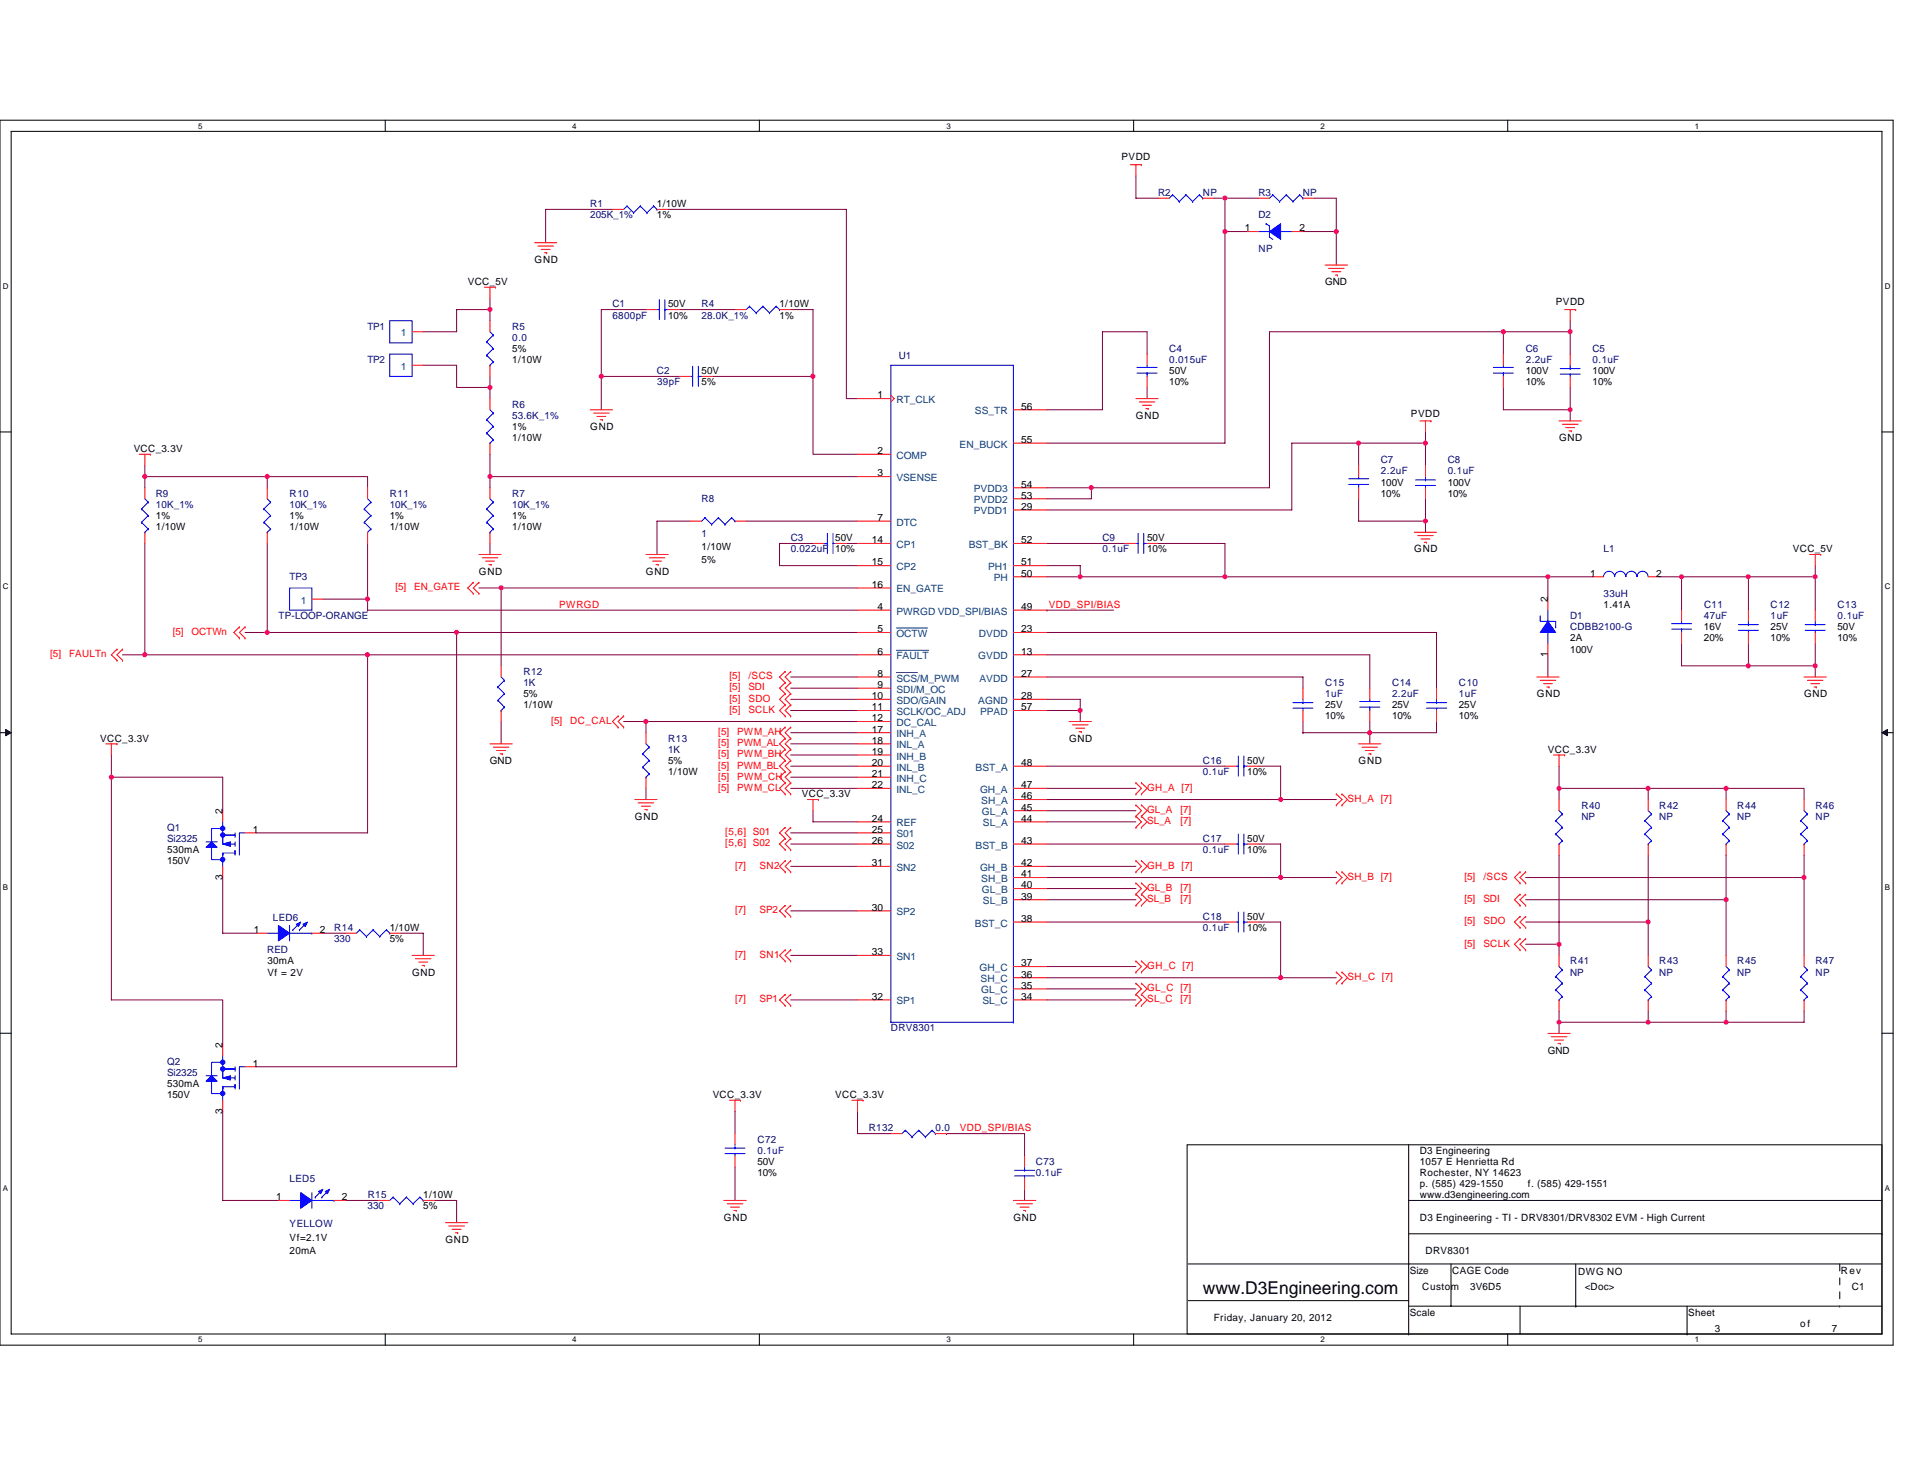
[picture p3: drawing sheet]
<svg xmlns="http://www.w3.org/2000/svg" width="279mm" height="216mm" viewBox="0 0 279 216" stroke-linecap="round" stroke-linejoin="round" font-family="sans-serif">
<path d="M0 17.5h276.4v178.9h-276.4zM1.6 19.2h273.1v175.5h-273.1z" fill="none" stroke="#000" stroke-width=".15"/>
<g fill="#fff">
<path d="M28.9 17.7h.7v1.3h-.7z"/>
<path d="M28.9 194.9h.7v1.3h-.7z"/>
</g>
<path d="M56.2 17.5v1.7M56.2 194.7v1.7" fill="none" stroke="#000" stroke-width=".15"/>
<g fill="#fff">
<path d="M83.5 17.7h.7v1.3h-.7z"/>
<path d="M83.5 194.9h.7v1.3h-.7z"/>
</g>
<path d="M110.8 17.5v1.7M110.8 194.7v1.7" fill="none" stroke="#000" stroke-width=".15"/>
<g fill="#fff">
<path d="M138.2 17.7h.6v1.3h-.6z"/>
<path d="M138.2 194.9h.6v1.3h-.6z"/>
</g>
<path d="M165.5 17.5v1.7M165.5 194.7v1.7" fill="none" stroke="#000" stroke-width=".15"/>
<g fill="#fff">
<path d="M192.8 17.7h.6v1.3h-.6z"/>
<path d="M192.8 194.9h.6v1.3h-.6z"/>
</g>
<path d="M220.1 17.5v1.7M220.1 194.7v1.7" fill="none" stroke="#000" stroke-width=".15"/>
<g fill="#fff">
<path d="M247.4 17.7h.6v1.3h-.6z"/>
<path d="M247.4 194.9h.6v1.3h-.6z"/>
<path d="M.4 41.1h.8v1.3h-.8z"/>
<path d="M275.1 41.1h.9v1.3h-.9z"/>
<path d="M.4 85h.8v1.3h-.8z"/>
<path d="M275.1 85h.9v1.3h-.9z"/>
</g>
<path d="M0 63.1h1.6M274.7 63.1h1.7" fill="none" stroke="#000" stroke-width=".15"/>
<g fill="#fff">
<path d="M.4 128.9h.8v1.3h-.8z"/>
<path d="M275.1 128.9h.8v1.3h-.8z"/>
</g>
<path d="M0 107h1.6M274.7 107h1.7" fill="none" stroke="#000" stroke-width=".15"/>
<path d="M.8 106.5l.8 .5-.8 .4zM274.7 107l.8-.5v.9z" fill="#000" stroke="#000" stroke-width=".15"/>
<g fill="#fff">
<path d="M.4 172.8h.8v1.3h-.8z"/>
<path d="M275.1 172.8h.8v1.3h-.8z"/>
</g>
<g fill="none" stroke="#000" stroke-width=".15">
<path d="M0 150.8h1.6M274.7 150.8h1.7M173.3 167.1h101.4v27.6h-101.4zM205.6 175.2h69.1M205.6 167.1v27.6M173.5 189.9h32.1M173.5 184.5h101.2M205.6 190.7h69.1M205.6 194.7h.1M205.6 180.1h69.1M211.8 184.5v6.2M221.9 190.7v4"/>
<path d="M230 190.7h.1M230 184.5v6.2M246.3 194.7h.1M246.3 190.7v4M274.7 180.1h.1"/>
</g>
<g fill="none" stroke="#800040" stroke-width=".15">
<path d="M89.4 30.6h-9.7v4.8M97.5 30.6h26v27.6h1.7M165.8 25.7v3.2h3.3M177.2 28.9h1.6M178.8 28.9h4.9M178.8 33.8v30.9h-26M178.8 28.9v4.9h3.3M191.8 28.9h3.3v4.9h-4.9M195.1 33.8v4.9M61.8 53.3h4.9v3.3h4.8v1.6M71.5 43.6v1.6M71.5 45.2h-4.8v3.2h-4.9"/>
<path d="M71.5 54.9v1.7M71.5 45.2v1.6M87.8 54.9h11.4M87.8 54.9v4.9M94.3 45.2h-6.5v9.7M99.2 45.2h8.1M104 54.9h14.7M115.4 45.2h3.3v9.7M118.7 54.9v11.4h6.5M167.4 51.7v-3.3h-6.5v11.4h-8.1M167.4 56.6v1.6M219.5 48.4v3.3"/>
<path d="M219.5 56.6v3.2h9.7M229.2 48.4h-43.9v22.8h-26M229.2 48.4v3.3M229.2 59.8v1.6M229.2 46.8v1.6M229.2 56.6v3.2M21.1 79.3v16.3M21.1 69.6v1.6M21.1 67.9v1.7h17.9M39 79.3v13M39 69.6h14.7v1.6M39 69.6v1.6"/>
<path d="M53.7 79.3v8.2h-6.6M71.5 66.3v3.3M71.5 79.3v1.6M71.5 69.6h53.7M71.5 69.6v1.6M100.8 76.1h-4.9v4.8M108.9 76.1h16.3M118.7 79.3h-4.9v3.3h11.4M123.5 79.3h1.7M152.8 79.3h11.4M152.8 71.2h6.5v1.6h-6.5M169.1 79.3h9.7v4.9"/>
<path d="M198.3 64.7v3.2M198.3 72.8v3.3h9.8v1.6M198.3 64.7h9.8M198.3 64.7h-9.7v9.7h-35.8M208.1 64.7v3.2M208.1 63.1v1.6M208.1 72.8v3.3M17.9 95.6h3.2M21.1 95.6h32.6M35.8 92.3h3.2M39 92.3h27.7M53.7 89.1h.1"/>
<path d="M53.7 87.5v1.6M53.7 95.6h71.5M53.7 95.6v26h-16.3M53.7 89.1h71.5M66.7 92.3h58.5M66.7 92.3v63.4h-29.3M69.9 85.8h3.3M73.2 85.8h52M73.2 85.8v11.4M115.4 98.8h9.8M152.8 89.1h.1M152.8 82.6h4.9v1.6"/>
<path d="M152.8 92.3h56.9v8.2M152.8 95.6h47.2v4.9M152.8 98.8h37.4v1.7M152.8 84.2h4.9M152.8 89.1h9.8M157.7 84.2h21.1M178.8 84.2h47.2M226 84.2h6.5M226 84.2v3.3M226 95.6v3.2M242.2 84.2h3.3M245.5 84.2v4.9"/>
<path d="M245.5 84.2h9.7v4.9M245.5 94v3.2h9.7M255.2 84.2h9.8M255.2 94v3.2M255.2 97.2h9.8M265 97.2v1.6M265 82.6v1.6M265 84.2v4.9M265 94v3.2M16.3 113.5h16.2v4.8M16.3 113.5v32.5h16.2v6.5M16.3 110.2v3.3"/>
<path d="M73.2 105.3v3.3M91 105.3h3.3v1.7M94.3 105.3h30.9M94.3 115.1v1.6M115.4 100.5h9.8M115.4 102.1h9.8M115.4 107h9.8M115.4 108.6h9.8M115.4 110.2h9.8M115.4 111.8h9.8M115.4 103.7h9.8M115.4 113.5h9.8"/>
<path d="M115.4 115.1h9.8M118.7 118.3v1.7h6.5M152.8 103.7h4.9M152.8 102.1h4.9v1.6M152.8 115.1h13M152.8 111.8h26M152.8 118.3h13M152.8 120h13M152.8 116.7h34.1M157.7 103.7v1.6M183.7 111.8h3.2v4.9M186.9 116.7h8.2"/>
<path d="M190.2 105.3v1.7M190.2 107h.1M190.2 107h9.8M200 107v1.6M200 105.3v1.7M209.7 105.3v1.7h-9.7M227.6 115.1v1.6M227.6 111.8v3.3M227.6 115.1h13v1.6M240.6 115.1h11.4v1.6M252 115.1h11.4v1.6M32.5 128.1v8.1h4.9"/>
<path d="M47.1 136.2h3.3M58.5 136.2h3.3v3.3M115.4 121.6h9.8M115.4 126.5h9.8M115.4 133h9.8M115.4 139.5h9.8M115.4 123.2h9.8M152.8 123.2h26M152.8 126.5h13M152.8 129.7h13M152.8 131.3h13M152.8 134.6h26"/>
<path d="M152.8 128.1h34.1M183.7 123.2h3.2v4.9M183.7 134.6h3.2v8.1M186.9 128.1h8.2M222.7 137.8h4.9v1.7M222.7 131.3h29.3M227.6 124.8v13M240.6 124.8v9.8h-17.9M240.6 134.6v4.9M252 124.8v6.5M252 131.3h.1M252 131.3v8.2"/>
<path d="M263.4 124.8v3.3h-40.7M263.4 128.1v11.4M115.4 146h9.8M152.8 141.1h13M152.8 146h13M152.8 144.4h13M152.8 142.7h34.1M186.9 142.7h8.2M227.6 147.6v1.6M240.6 149.2h-13v1.7M240.6 147.6v1.6h11.4M252 147.6v1.6h11.4v-1.6"/>
<path d="M32.5 162.2v13h8.1M50.4 175.2h4.9M63.4 175.2h3.3v3.3M107.3 170.3v4.9M107.3 162.2v3.3M125.2 162.2v3.3h4.8M125.2 162.2h.1M138.2 165.5h.1M138.2 165.5h11.4v3.2M149.6 173.6v1.6"/>
</g>
<g fill="none" stroke="#f00" stroke-width=".15">
<path d="M78 35.4h3.3M78.5 35.9h2.3M79 36.4h1.3M79.5 36.9h.3M79.8 36.9h.1M89.4 30.6h1.6M95.9 30.6h1.6M165 24h1.6M165.8 24v1.7M166.6 24h.1M169.1 28.9h1.6M175.6 28.9h1.6"/>
<path d="M182.1 33.8h1.6M183.7 28.9h1.6M188.6 33.8h1.6M190.2 28.9h1.6M193.4 38.7h3.3M193.9 39.2h2.3M194.4 39.7h1.3M60.2 53.3h1.6M60.2 48.4h1.6M70.7 41.9h1.6M71.5 41.9v1.7M71.5 46.8v1.6"/>
<path d="M71.5 53.3v1.6M71.5 58.2v1.6M72.3 41.9h.1M86.2 59.8h3.2M94.3 45.2h1.6M97.5 45.2h1.7M99.2 54.9h1.6M102.4 54.9h1.6M107.3 45.2h1.6M113.8 45.2h1.6M125.2 58.2h4.8M130 57.7l.5 .5-.5 .5"/>
<path d="M147.9 59.8h4.9M165.8 58.2h3.3M166.3 58.7h2.3M166.8 59.2h1.3M167.3 59.6h.3M167.4 51.7v1.6M167.4 54.9v1.7M167.6 59.6h.1M194.9 40.2h.3M195.2 40.2h.1M219.5 51.7v1.6M219.5 54.9v1.7"/>
<path d="M228.4 45.2h1.6M229.2 45.2v1.6M229.2 51.7v1.6M229.2 54.9v1.7M230 45.2h.1M20.3 66.3h1.6M21.1 66.3v1.6M21.1 71.2v1.6M21.1 77.7v1.6M21.9 66.3h.1M39 71.2v1.6M39 77.7v1.6"/>
<path d="M53.7 71.2v1.6M53.7 77.7v1.6M71.5 64.7v1.6M71.5 71.2v1.6M71.5 77.7v1.6M86.7 60.3h2.2M87.1 60.8h1.3M87.6 61.3h.3M87.9 61.3h.1M100.8 76.1h1.6M107.3 76.1h1.6M118.7 79.3h1.6"/>
<path d="M121.9 79.3h1.6M125.2 66.3h4.8M125.2 69.6h4.8M125.2 76.1h4.8M125.2 79.3h4.8M147.9 79.3h4.9M147.9 74.4h4.9M147.9 72.8h4.9M147.9 71.2h4.9M147.9 64.7h4.9M164.2 79.3h1.6M167.4 79.3h1.7"/>
<path d="M198.3 67.9v1.7M198.3 71.2v1.6M206.5 77.7h3.2M206.9 78.2h2.3M207.3 61.4h1.6M207.4 78.7h1.3M207.9 79.2h.3M208.1 61.4v1.7M208.1 67.9v1.7M208.1 71.2v1.6M208.2 79.2h.1M208.9 61.4h.1"/>
<path d="M227.6 61.4h3.2M228.1 61.9h2.3M228.6 62.4h1.3M229 62.9h.4M229.4 62.9h.1M17.1 94.8h.1M17.1 96.4h.1M17.1 94.8l-.8 .8 .8 .8M17.9 94.8h.1M17.9 96.4h.1M17.9 94.8l-.8 .8 .8 .8M34.9 91.5h.1"/>
<path d="M34.9 93.1h.1M34.9 91.5l-.8 .8 .8 .8M35.8 91.5h.1M35.8 93.1h.1M35.8 91.5l-.9 .8 .9 .8M45.5 87.5h1.6M69.1 85h.1M69.1 86.6h.1M69.1 85l-.8 .8 .8 .8M69.9 80.9h3.3M69.9 85h.1M69.9 86.6h.1"/>
<path d="M69.9 85l-.8 .8 .8 .8M70.4 81.4h2.3M70.9 81.9h1.3M71.4 82.4h.3M71.7 82.4h.1M73.2 97.2v1.6M94.3 80.9h3.2M94.8 81.4h2.2M95.3 81.9h1.3M95.8 82.4h.3M96.1 82.4h.1M114.6 99.7h.1"/>
<path d="M114.6 98h.1M114.6 99.7l-.8 .8 .8 .8M114.6 98l-.8 .8 .8 .9M115.4 99.7h.1M115.4 98h.1M115.4 99.7l-.8 .8 .8 .8M115.4 98l-.8 .8 .8 .9M125.2 89.1h4.8M125.2 92.3h4.8M125.2 95.6h4.8M125.2 98.8h4.8M125.2 82.6h4.8"/>
<path d="M125.2 85.8h4.8M147.9 89.1h4.9M147.9 92.3h4.9M147.9 95.6h4.9M147.9 98.8h4.9M147.9 82.6h4.9M147.9 84.2h4.9M224.3 98.8h3.3M224.8 99.3h2.3M225.3 99.8h1.3M226 87.5v1.6M226 94v1.6"/>
<path d="M232.5 84.2h1.6M240.6 84.2h1.6M245.5 89.1v1.6M245.5 92.3v1.7M255.2 89.1v1.6M255.2 92.3v1.7M263.4 98.8h3.2M263.8 99.3h2.3M264.2 80.9h1.6M264.3 99.8h1.3M265 80.9v1.7M265 89.1v1.6"/>
<path d="M265 92.3v1.7M265.8 80.9h.1M15.5 108.6h1.6M16.3 108.6v1.6M17.1 108.6h.1M32.5 118.3v1.7M71.5 108.6h3.3M72 109.1h2.3M72.5 109.6h1.3M73 110h.3M73.2 103.7v1.6M73.3 110h.1"/>
<path d="M90.2 104.5h.1M90.2 106.2h.1M90.2 104.5l-.8 .8 .8 .9M91 104.5h.1M91 106.2h.1M91 104.5l-.8 .8 .8 .9M92.7 116.7h3.2M93.2 117.2h2.2M93.6 117.7h1.3M94.1 118.2h.3M94.3 107v1.6M94.3 113.5v1.6"/>
<path d="M94.4 118.2h.1M114.6 111h.1M114.6 112.6h.1M114.6 114.3h.1M114.6 115.9h.1M114.6 109.4h.1M114.6 107.8h.1M114.6 106.2h.1M114.6 102.9h.1M114.6 104.5h.1M114.6 101.3h.1M114.6 111l-.8 .8 .8 .8"/>
<path d="M114.6 112.6l-.8 .9 .8 .8M114.6 114.3l-.8 .8 .8 .8M114.6 109.4l-.8 .8 .8 .8M114.6 107.8l-.8 .8 .8 .8M114.6 106.2l-.8 .8 .8 .8M114.6 102.9l-.8 .8 .8 .8M114.6 101.3l-.8 .8 .8 .8M115.4 111h.1M115.4 112.6h.1M115.4 114.3h.1M115.4 115.9h.1M115.4 109.4h.1"/>
<path d="M115.4 107.8h.1M115.4 106.2h.1M115.4 102.9h.1M115.4 104.5h.1M115.4 101.3h.1M115.4 111l-.8 .8 .8 .8M115.4 112.6l-.8 .9 .8 .8M115.4 114.3l-.8 .8 .8 .8M115.4 109.4l-.8 .8 .8 .8M115.4 107.8l-.8 .8 .8 .8M115.4 106.2l-.8 .8 .8 .8M115.4 102.9l-.8 .8 .8 .8"/>
<path d="M115.4 101.3l-.8 .8 .8 .8M117.9 116.7h1.6M118.7 116.7v1.6M119.5 116.7h.1M125.2 108.6h4.8M125.2 110.2h4.8M125.2 100.5h4.8M125.2 102.1h4.8M125.2 103.7h4.8M125.2 105.3h4.8M125.2 107h4.8M125.2 111.8h4.8"/>
<path d="M125.2 113.5h4.8M125.2 115.1h4.8M125.2 120h4.8M147.9 116.7h4.9M147.9 102.1h4.9M147.9 103.7h4.9M147.9 111.8h4.9M147.9 115.1h4.9M147.9 120h4.9M147.9 118.3h4.9M156.1 105.3h3.2M156.5 105.8h2.3"/>
<path d="M157 106.3h1.3M157.5 106.8h.3M157.8 106.8h.1M165.8 115.9h.1M165.8 114.3h.1M165.8 119.1h.1M165.8 117.5h.1M165.8 114.3l.8 .8-.8 .8M165.8 117.5l.8 .8-.8 .8M165.8 119.1l.8 .9-.8 .8M166.6 115.9h.1M166.6 114.3h.1"/>
<path d="M166.6 119.1h.1M166.6 117.5h.1M166.6 114.3l.8 .8-.8 .8M166.6 117.5l.8 .8-.8 .8M166.6 119.1l.8 .9-.8 .8M178.8 111.8h1.6M182.1 111.8h1.6M190.2 100.5v1.6M190.2 103.7v1.6M195.1 117.5h.1M195.1 115.9h.1M195.1 115.9l.8 .8-.8 .8"/>
<path d="M195.9 117.5h.1M195.9 115.9h.1M195.9 115.9l.8 .8-.8 .8M198.3 108.6h3.3M198.8 109.1h2.3M199.3 109.6h1.3M199.8 110h.3M200 100.5v1.6M200 103.7v1.6M200.1 110h.1M209.7 100.5v1.6M209.7 103.7v1.6"/>
<path d="M225.8 100.3h.3M226.1 100.3h.1M226.8 110.2h1.6M227.6 110.2v1.6M227.6 116.7v1.6M228.4 110.2h.1M240.6 116.7v1.6M252 116.7v1.6M263.4 116.7v1.6M264.8 100.3h.3M265.1 100.3h.1M32.5 126.5v1.6"/>
<path d="M35.8 121.6h1.6M37.4 136.2h1.6M45.5 136.2h1.6M50.4 136.2h1.6M56.9 136.2h1.6M60.2 139.5h3.2M60.6 140h2.3M114.6 132.2h.1M114.6 133.8h.1M114.6 125.6h.1M114.6 127.3h.1M114.6 138.7h.1"/>
<path d="M114.6 120.8h.1M114.6 122.4h.1M114.6 124h.1M114.6 132.2l-.8 .8 .8 .8M114.6 125.6l-.8 .9 .8 .8M114.6 138.7l-.8 .8 .8 .8M114.6 120.8l-.8 .8 .8 .8M114.6 122.4l-.8 .8 .8 .8M115.4 132.2h.1M115.4 133.8h.1M115.4 125.6h.1M115.4 127.3h.1"/>
<path d="M115.4 138.7h.1M115.4 120.8h.1M115.4 122.4h.1M115.4 124h.1M115.4 132.2l-.8 .8 .8 .8M115.4 125.6l-.8 .9 .8 .8M115.4 138.7l-.8 .8 .8 .8M115.4 120.8l-.8 .8 .8 .8M115.4 122.4l-.8 .8 .8 .8M125.2 121.6h4.8M125.2 123.2h4.8M125.2 126.5h4.8"/>
<path d="M125.2 133h4.8M125.2 139.5h4.8M147.9 134.6h4.9M147.9 123.2h4.9M147.9 126.5h4.9M147.9 131.3h4.9M147.9 129.7h4.9M147.9 128.1h4.9M165.8 120.8h.1M165.8 127.3h.1M165.8 125.6h.1M165.8 130.5h.1"/>
<path d="M165.8 128.9h.1M165.8 132.2h.1M165.8 125.6l.8 .9-.8 .8M165.8 128.9l.8 .8-.8 .8M165.8 130.5l.8 .8-.8 .9M166.6 120.8h.1M166.6 127.3h.1M166.6 125.6h.1M166.6 130.5h.1M166.6 128.9h.1M166.6 132.2h.1M166.6 125.6l.8 .9-.8 .8"/>
<path d="M166.6 128.9l.8 .8-.8 .8M166.6 130.5l.8 .8-.8 .9M178.8 134.6h1.6M178.8 123.2h1.6M182.1 134.6h1.6M182.1 123.2h1.6M195.1 128.9h.1M195.1 127.3h.1M195.1 127.3l.8 .8-.8 .8M195.9 128.9h.1M195.9 127.3h.1M195.9 127.3l.8 .8-.8 .8"/>
<path d="M221.9 137h.1M221.9 138.7h.1M221.9 133.8h.1M221.9 135.4h.1M221.9 130.5h.1M221.9 132.2h.1M221.9 127.3h.1M221.9 128.9h.1M221.9 137l-.8 .8 .8 .9M221.9 133.8l-.8 .8 .8 .8M221.9 130.5l-.8 .8 .8 .9M221.9 127.3l-.8 .8 .8 .8"/>
<path d="M222.7 137h.1M222.7 138.7h.1M222.7 133.8h.1M222.7 135.4h.1M222.7 130.5h.1M222.7 132.2h.1M222.7 127.3h.1M222.7 128.9h.1M222.7 137l-.8 .8 .8 .9M222.7 133.8l-.8 .8 .8 .8M222.7 130.5l-.8 .8 .8 .9M222.7 127.3l-.8 .8 .8 .8"/>
<path d="M227.6 123.2v1.6M227.6 139.5v1.6M240.6 123.2v1.6M240.6 139.5v1.6M252 123.2v1.6M252 139.5v1.6M263.4 123.2v1.6M263.4 139.5v1.6M32.5 152.5v1.6M35.8 155.7h1.6M61.1 140.4h1.3M61.6 140.9h.3"/>
<path d="M61.9 140.9h.1M114.6 145.2h.1M114.6 146.8h.1M114.6 140.3h.1M114.6 145.2l-.8 .8 .8 .8M115.4 145.2h.1M115.4 146.8h.1M115.4 140.3h.1M115.4 145.2l-.8 .8 .8 .8M125.2 146h4.8M147.9 146h4.9M147.9 144.4h4.9"/>
<path d="M147.9 142.7h4.9M147.9 141.1h4.9M165.8 141.9h.1M165.8 140.3h.1M165.8 145.2h.1M165.8 143.5h.1M165.8 146.8h.1M165.8 140.3l.8 .8-.8 .8M165.8 143.5l.8 .9-.8 .8M165.8 145.2l.8 .8-.8 .8M166.6 141.9h.1M166.6 140.3h.1"/>
<path d="M166.6 145.2h.1M166.6 143.5h.1M166.6 146.8h.1M166.6 145.2l.8 .8-.8 .8M166.6 140.3l.8 .8-.8 .8M166.6 143.5l.8 .9-.8 .8M195.1 143.5h.1M195.1 141.9h.1M195.1 141.9l.8 .8-.8 .8M195.9 143.5h.1M195.9 141.9h.1M195.9 141.9l.8 .8-.8 .8"/>
<path d="M226 150.9h3.2M226.4 151.3h2.3M226.9 151.8h1.3M227.4 152.3h.4M227.6 146v1.6M227.8 152.3h.1M240.6 146v1.6M252 146v1.6M263.4 146v1.6M32.5 160.6v1.6M40.6 175.2h1.7M48.8 175.2h1.6"/>
<path d="M55.3 175.2h1.6M61.8 175.2h1.6M65 178.5h3.3M65.5 179h2.3M66 179.5h1.3M66.5 180h.3M66.8 180h.1M105.7 175.2h3.2M106.2 175.7h2.2M106.5 160.6h1.6M106.6 176.2h1.3M107.1 176.7h.4"/>
<path d="M107.3 160.6v1.6M107.3 165.5v1.6M107.3 168.7v1.6M107.5 176.7h.1M108.1 160.6h.1M124.4 160.6h1.6M125.2 160.6v1.6M126 160.6h.1M130 165.5h1.7M136.5 165.5h1.7M147.9 175.2h3.3M148.4 175.7h2.3"/>
<path d="M148.9 176.2h1.3M149.4 176.7h.3M149.6 168.7v1.6M149.6 172v1.6M149.7 176.7h.1"/>
</g>
<path d="M268.6 184.5v6.2M268.6 190.7h.1" fill="none" stroke="#fff" stroke-width=".15" stroke-dasharray="1 1 1 1 1 1 1 1"/>
<path d="M268.6 184.5v6.2M268.6 190.7h.1" fill="none" stroke="#000" stroke-width=".15" stroke-dasharray="1 1 1 1 1 1 1 1"/>
<g fill="none" stroke="#00f" stroke-width=".15">
<path d="M91.5 30.1h.1M91.5 30.1l-.5 .5M91.5 30.1l1 1M92.5 31.1h.1M93.5 30.1h.1M93.5 30.1l-1 1M93.5 30.1l.9 1M94.4 31.1h.1M95.4 30.1h.1M95.4 30.1l-1 1M95.4 30.1l.5 .5M95.9 30.6h.1"/>
<path d="M171.2 28.4h.1M171.2 28.4l-.5 .5M171.2 28.4l.9 1M172.1 29.4h.1M173.1 28.4h.1M173.1 28.4l-1 1M173.1 28.4l1 1M174.1 29.4h.1M175.1 28.4h.1M175.1 28.4l-1 1M175.1 28.4l.5 .5M175.6 28.9h.1"/>
<path d="M183.7 33.8h1.6M184.8 32.7l.5 .3v1.6l.5 .3M184.8 32.7h.1M185.8 28.4h.1M185.8 28.4l-.5 .5M185.8 28.4l1 1M186.8 29.4h.1M186.9 33.8h1.7M187.8 28.4h.1M187.8 28.4l-1 1M187.8 28.4l.9 1M188.7 29.4h.1"/>
<path d="M189.7 28.4h.1M189.7 28.4l-1 1M189.7 28.4l.5 .5M190.2 28.9h.1M56.9 51.7h3.3v3.2h-3.3zM56.9 46.8h3.3v3.3h-3.3zM71 49.9h.1M71 51.9h.1M71 49.9l1 1M71 51.9l1 .9M71.5 53.3h.1M71.5 48.4l.5 .5"/>
<path d="M71.5 59.8l.5 .5M72 48.9h.1M72 50.9h.1M72 52.8h.1M72 48.9l-1 1M72 50.9l-1 1M72 52.8l-.5 .5M95.9 45.2h.3M96.2 43.7v3M97 43.7v3M97 45.2h.1M97 45.2h.5"/>
<path d="M100.8 54.9h.3M101.1 53.5v2.9M101.9 53.5v2.9M101.9 54.9h.1M101.9 54.9h.5M109.4 44.7h.1M109.4 44.7l-.5 .5M109.4 44.7l1 1M110.4 45.7h.1M111.4 44.7h.1M111.4 44.7l-1 1M111.4 44.7l.9 1"/>
<path d="M112.3 45.7h.1M113.3 44.7h.1M113.3 44.7l-1 1M113.3 44.7l.5 .5M113.8 45.2h.1M130 53.3h17.9v95.9h-17.9zM166 54.5h2.9M166 53.6h2.9M167.4 53.3v.3M167.4 54.5h.1M167.4 54.5v.4M218 54.5h2.9"/>
<path d="M218 53.6h2.9M219.5 53.3v.3M219.5 54.5h.1M219.5 54.5v.4M227.8 53.8h2.9M227.8 54.6h2.9M229.2 54.6v.3M229.2 53.8h.1M229.2 53.3v.5M20.7 74.3h.1M20.7 76.2h.1M20.7 74.3l.9 1"/>
<path d="M20.7 76.2l.9 1M21.1 77.7h.1M21.1 72.8l.5 .5M21.6 73.3h.1M21.6 75.3h.1M21.6 77.2h.1M21.6 73.3l-.9 1M21.6 75.3l-.9 .9M21.6 77.2l-.5 .5M38.5 74.3h.1M38.5 76.2h.1M38.5 74.3l1 1"/>
<path d="M38.5 76.2l1 1M39 77.7h.1M39 72.8l.5 .5M39.5 73.3h.1M39.5 75.3h.1M39.5 77.2h.1M39.5 73.3l-1 1M39.5 75.3l-1 .9M39.5 77.2l-.5 .5M53.2 74.3h.1M53.2 76.2h.1M53.2 74.3l.9 1"/>
<path d="M53.2 76.2l.9 1M53.7 77.7h.1M53.7 72.8l.4 .5M54.1 73.3h.1M54.1 75.3h.1M54.1 77.2h.1M54.1 73.3l-.9 1M54.1 75.3l-.9 .9M54.1 77.2l-.4 .5M71 74.3h.1M71 76.2h.1M71 61.3h.1"/>
<path d="M71 63.2h.1M71 74.3l1 1M71 76.2l1 1M71 61.3l1 1M71 63.2l1 1M71.5 77.7h.1M71.5 64.7h.1M71.5 72.8l.5 .5M72 73.3h.1M72 75.3h.1M72 77.2h.1M72 60.3h.1"/>
<path d="M72 62.3h.1M72 64.2h.1M72 73.3l-1 1M72 75.3l-1 .9M72 77.2l-.5 .5M72 60.3l-1 1M72 62.3l-1 .9M72 64.2l-.5 .5M102.9 75.6h.1M102.9 75.6l-.5 .5M102.9 75.6l1 1M103.9 76.6h.1"/>
<path d="M104.9 75.6h.1M104.9 75.6l-1 1M104.9 75.6l.9 1M105.8 76.6h.1M106.8 75.6h.1M106.8 75.6l-1 1M106.8 75.6l.5 .5M107.3 76.1h.1M120.3 79.3h.5M120.8 77.9v2.9M120.8 79.3h.1M121.6 79.3h.3"/>
<path d="M121.6 77.9v2.9M165.8 79.3h.3M166.1 77.9v2.9M167 77.9v2.9M167 79.3h.1M167 79.3h.4M196.9 70.7h2.9M196.9 69.9h2.9M198.3 69.6v.3M198.3 70.7h.1M198.3 70.7v.5M206.6 70.1h2.9"/>
<path d="M206.6 70.9h2.9M208.1 70.9v.3M208.1 70.1h.1M208.1 69.6v.5M42.3 85.8h3.2v3.3h-3.2zM73.2 98.8l.4 .5M73.6 99.3h.1M73.6 99.3l-.9 1M224.8 89.9v.8h2.3v.8M226 92.3v1.7M226 89.1v1.6M227.1 91.5h.1"/>
<path d="M234.1 84.2a.8 .8 0 0 1 .8-.8 .8 .8 0 0 1 .8 .8M235.7 84.2a.8 .8 0 0 1 .8-.8 .8 .8 0 0 1 .8 .8M237.3 84.2a.8 .8 0 0 1 .8-.8 .8 .8 0 0 1 .9 .8 .82 .82 0 0 1 .8-.8 .82 .82 0 0 1 .8 .8M244 91.8h2.9M244 91h2.9M245.5 90.7v.3M245.5 91.8h.1M245.5 91.8v.5M253.8 91.2h2.9M253.8 92h2.9M255.2 92v.3M255.2 91.2h.1"/>
<path d="M255.2 90.7v.5M263.5 91.2h2.9M263.5 92h2.9M265 92v.3M265 91.2h.1M265 90.7v.5M32.5 120v3.2v-1.4M72.7 100.3h.1M72.7 102.2h.1M72.7 100.3l.9 1M72.7 102.2l.9 1M73.2 103.7h.1"/>
<path d="M73.6 101.3h.1M73.6 103.2h.1M73.6 101.3l-.9 .9M73.6 103.2l-.4 .5M93.8 110h.1M93.8 112h.1M93.8 110l1 1M93.8 112l1 1M94.3 113.5h.1M94.3 108.6l.5 .5M94.8 109.1h.1M94.8 111h.1"/>
<path d="M94.8 113h.1M94.8 109.1l-1 .9M94.8 111l-1 1M94.8 113l-.5 .5M180.4 111.8h.4M180.8 110.4v2.9M181.6 110.4v2.9M181.6 111.8h.1M181.6 111.8h.5M188.7 102.6h3M188.7 103.4h3M190.2 103.4v.3"/>
<path d="M190.2 102.6h.1M190.2 102.1v.5M198.5 103.2h2.9M198.5 102.4h2.9M200 102.1v.3M200 103.2h.1M200 103.2v.5M208.2 102.6h3M208.2 103.4h3M209.7 103.4v.3M209.7 102.6h.1M209.7 102.1v.5"/>
<path d="M227.1 119.8h.1M227.1 119.8l1 1M227.6 118.3l.5 .5M228.1 118.8h.1M228.1 118.8l-1 1M240.1 119.8h.1M240.1 119.8l1 1M240.6 118.3l.5 .5M241.1 118.8h.1M241.1 118.8l-1 1M251.5 119.8h.1M251.5 119.8l1 1"/>
<path d="M252 118.3l.5 .5M252.5 118.8h.1M252.5 118.8l-1 1M262.9 119.8h.1M262.9 119.8l.9 1M263.4 118.3l.4 .5M263.8 118.8h.1M263.8 118.8l-.9 1M30.1 122.9h1.6M30.9 123.7v1.8h1.6M32.5 121.9h1.8M32.5 124.5v.3v-.3h1.8"/>
<path d="M32.5 120.9h-1.6v2M32.5 124.7h.1M32.5 124.7v1.8M32.7 121.9h1.4M33.3 123.2h1M34.3 121.6v.6M34.3 122.9v.6M34.3 124.2h.1M34.3 124.5h.1M34.3 124.2v.6M35.8 121.6h-.9v3.2M39 136.2h1.6"/>
<path d="M42.3 135.1v2.3M42.3 136.2h3.2M42.8 135.7h.1M43.7 135.7h.1M43.7 134.7l-.9 1M44.7 134.7l-1 1M45.5 136.2h.1M52.5 135.7h.1M52.5 135.7l-.5 .5M52.5 135.7l1 1M53.5 136.7h.1M54.5 135.7h.1"/>
<path d="M54.5 135.7l-1 1M54.5 135.7l.9 1M55.4 136.7h.1M56.4 135.7h.1M56.4 135.7l-1 1M56.4 135.7l.5 .5M56.9 136.2h.1M180.4 134.6h.4M180.4 123.2h.4M180.8 133.1v3M180.8 121.8v2.9M181.6 133.1v3"/>
<path d="M181.6 134.6h.1M181.6 121.8v2.9M181.6 123.2h.1M181.6 134.6h.5M181.6 123.2h.5M227.1 121.8h.1M227.1 121.8l1 .9M227.6 123.2h.1M228.1 120.8h.1M228.1 122.7h.1M228.1 120.8l-1 1M228.1 122.7l-.5 .5"/>
<path d="M240.1 121.8h.1M240.1 121.8l1 .9M240.6 123.2h.1M241.1 120.8h.1M241.1 122.7h.1M241.1 120.8l-1 1M241.1 122.7l-.5 .5M251.5 121.8h.1M251.5 121.8l1 .9M252 123.2h.1M252.5 120.8h.1M252.5 122.7h.1"/>
<path d="M252.5 120.8l-1 1M252.5 122.7l-.5 .5M262.9 121.8h.1M262.9 121.8l.9 .9M263.4 123.2h.1M263.8 120.8h.1M263.8 122.7h.1M263.8 120.8l-.9 1M263.8 122.7l-.4 .5M30.1 157h1.6M30.9 157.8v1.8h1.6M32.5 154.1v3.3v-1.5"/>
<path d="M32.5 156.1h1.8M32.5 158.6v.4v-.4h1.8M32.5 155.1h-1.6v1.9M32.5 158.8h.1M32.5 158.8v1.8M32.7 156.1h1.4M33.3 157.4h1M34.3 155.7v.7M34.3 157v.7M34.3 158.3h.1M34.3 158.6h.1M34.3 158.3v.7"/>
<path d="M35.8 155.7h-.9v3.3M147.9 149.2h.1M227.1 142.6h.1M227.1 144.5h.1M227.1 142.6l1 .9M227.1 144.5l1 1M227.6 146h.1M227.6 141.1l.5 .5M228.1 141.6h.1M228.1 143.5h.1M228.1 145.5h.1M228.1 141.6l-1 1"/>
<path d="M228.1 143.5l-1 1M228.1 145.5l-.5 .5M240.1 142.6h.1M240.1 144.5h.1M240.1 142.6l1 .9M240.1 144.5l1 1M240.6 146h.1M240.6 141.1l.5 .5M241.1 141.6h.1M241.1 143.5h.1M241.1 145.5h.1M241.1 141.6l-1 1"/>
<path d="M241.1 143.5l-1 1M241.1 145.5l-.5 .5M251.5 142.6h.1M251.5 144.5h.1M251.5 142.6l1 .9M251.5 144.5l1 1M252 146h.1M252 141.1l.5 .5M252.5 141.6h.1M252.5 143.5h.1M252.5 145.5h.1M252.5 141.6l-1 1"/>
<path d="M252.5 143.5l-1 1M252.5 145.5l-.5 .5M262.9 142.6h.1M262.9 144.5h.1M262.9 142.6l.9 .9M262.9 144.5l.9 1M263.4 146h.1M263.4 141.1l.4 .5M263.8 141.6h.1M263.8 143.5h.1M263.8 145.5h.1M263.8 141.6l-.9 1"/>
<path d="M263.8 143.5l-.9 1M263.8 145.5l-.4 .5M42.3 175.2h1.6M45.5 174.1v2.3M45.5 175.2h3.3M46 174.8h.1M47 174.8h.1M47 173.8l-1 1M48 173.8l-1 1M48.8 175.2h.1M57.4 174.8h.1M57.4 174.8l-.5 .4"/>
<path d="M57.4 174.8l1 .9M58.4 175.7h.1M59.3 174.8h.1M59.3 174.8l-.9 .9M59.3 174.8l1 .9M60.3 175.7h.1M61.3 174.8h.1M61.3 174.8l-1 .9M61.3 174.8l.5 .4M61.8 175.2h.1M105.8 167.6h3M105.8 168.4h3"/>
<path d="M107.3 168.4v.3M107.3 167.6h.1M107.3 167.1v.5M132.2 165h.1M132.2 165l-.5 .5M132.2 165l.9 1M133.1 166h.1M134.1 165h.1M134.1 165l-1 1M134.1 165l1 1M135.1 166h.1M136.1 165h.1"/>
<path d="M136.1 165l-1 1M136.1 165l.4 .5M136.5 165.5h.1M148.1 170.8h2.9M148.1 171.7h2.9M149.6 171.7v.3M149.6 170.8h.1M149.6 170.3v.5"/>
</g>
<g fill="#00f" stroke="#00f" stroke-width=".15">
<path d="M226 90.7l1.1 1.6h-2.3z" fill-rule="evenodd"/>
<path d="M32.5 123.2l1.2-.3v.6z" fill-rule="evenodd"/>
<path d="M30.9 122.9l.8 .8h-1.6z" fill-rule="evenodd"/>
<path d="M185.3 33.8l1.6-1.1v2.2z" fill-rule="evenodd"/>
<path d="M40.6 135.1l1.7 1.1-1.7 1.2z" fill-rule="evenodd"/>
<path d="M44.2 134.9l.7-.3-.3 .7z" fill-rule="evenodd"/>
<path d="M43.2 134.9l.7-.3-.3 .7z" fill-rule="evenodd"/>
<path d="M32.5 157.4l1.2-.4v.7z" fill-rule="evenodd"/>
<path d="M30.9 157l.8 .8h-1.6z" fill-rule="evenodd"/>
<path d="M43.9 174.1l1.6 1.1-1.6 1.2z" fill-rule="evenodd"/>
<path d="M47.5 173.9l.6-.3-.3 .7z" fill-rule="evenodd"/>
<path d="M46.5 173.9l.6-.3-.3 .7z" fill-rule="evenodd"/>
<circle cx="32.5" cy="120.9" r=".32"/>
<circle cx="32.5" cy="125.5" r=".32"/>
<circle cx="32.5" cy="121.9" r=".32"/>
<circle cx="32.5" cy="155.1" r=".32"/>
<circle cx="32.5" cy="159.6" r=".32"/>
<circle cx="32.5" cy="156" r=".32"/>
</g>
<path d="M130.9 91.7h4.5M130.9 94.9h4.7M130.9 98.2h3" fill="none" stroke="#004080" stroke-width=".15"/>
<g fill="#f0f" stroke="#f0f" stroke-width=".15">
<circle cx="53.6" cy="87.4" r=".32"/>
<circle cx="53.6" cy="95.6" r=".32"/>
<circle cx="39" cy="69.6" r=".32"/>
<circle cx="21.1" cy="69.6" r=".32"/>
<circle cx="226" cy="84.2" r=".31"/>
<circle cx="178.8" cy="84.2" r=".31"/>
<circle cx="157.7" cy="84.2" r=".31"/>
<circle cx="265" cy="97.2" r=".32"/>
<circle cx="157.7" cy="103.7" r=".32"/>
<circle cx="71.5" cy="69.6" r=".32"/>
<circle cx="87.8" cy="54.9" r=".32"/>
<circle cx="118.7" cy="54.9" r=".32"/>
<circle cx="16.3" cy="113.5" r=".32"/>
<circle cx="21.1" cy="95.6" r=".32"/>
<circle cx="66.6" cy="92.3" r=".31"/>
<circle cx="39" cy="92.3" r=".31"/>
<circle cx="186.9" cy="116.7" r=".31"/>
<circle cx="186.9" cy="128.1" r=".32"/>
<circle cx="186.9" cy="142.7" r=".32"/>
<circle cx="245.5" cy="84.2" r=".31"/>
<circle cx="178.8" cy="33.8" r=".32"/>
<circle cx="159.3" cy="71.2" r=".32"/>
<circle cx="199.9" cy="107" r=".32"/>
<circle cx="208.1" cy="64.7" r=".32"/>
<circle cx="208.1" cy="76.1" r=".31"/>
<circle cx="229.2" cy="48.4" r=".32"/>
<circle cx="94.3" cy="105.3" r=".32"/>
<circle cx="73.1" cy="85.8" r=".32"/>
<circle cx="198.3" cy="64.7" r=".32"/>
<circle cx="255.2" cy="84.2" r=".31"/>
<circle cx="265" cy="84.2" r=".31"/>
<circle cx="255.2" cy="97.2" r=".32"/>
<circle cx="219.5" cy="48.4" r=".32"/>
<circle cx="229.2" cy="59.8" r=".31"/>
<circle cx="71.5" cy="56.6" r=".32"/>
<circle cx="71.5" cy="45.2" r=".32"/>
<circle cx="195.1" cy="33.8" r=".32"/>
<circle cx="178.8" cy="28.9" r=".32"/>
<circle cx="263.3" cy="128.1" r=".32"/>
<circle cx="252" cy="131.3" r=".32"/>
<circle cx="240.6" cy="134.6" r=".32"/>
<circle cx="227.6" cy="137.8" r=".32"/>
<circle cx="252" cy="115.1" r=".32"/>
<circle cx="227.6" cy="115.1" r=".32"/>
<circle cx="240.6" cy="115.1" r=".32"/>
<circle cx="227.6" cy="149.2" r=".31"/>
<circle cx="240.6" cy="149.2" r=".31"/>
<circle cx="252" cy="149.2" r=".31"/>
</g>
<text font-size="2.6" x="175.6" y="188.9">www.D3Engineering.com</text>
<g font-size="1.5">
<text x="163.7" y="23.4">PVDD</text>
<text x="95.9" y="31.9">1%</text>
<text x="95.9" y="30.2">1/10W</text>
<text x="181.7" y="33.8">1</text>
<text x="189.7" y="33.8">2</text>
<text x="68.3" y="41.6">VCC_5V</text>
<text x="78" y="38.4">GND</text>
<text x="193.4" y="41.6">GND</text>
<text x="97.5" y="44.9">50V</text>
<text x="97.5" y="46.5">10%</text>
<text x="113.8" y="46.5">1%</text>
<text x="113.8" y="44.9">1/10W</text>
<text x="227.1" y="44.6">PVDD</text>
<text x="74.8" y="51.4">5%</text>
<text x="74.8" y="53">1/10W</text>
<text x="102.4" y="54.6">50V</text>
<text x="102.4" y="56.3">5%</text>
<text x="128.1" y="58.2">1</text>
<text x="149.1" y="59.8">56</text>
<text x="170.7" y="54.6">50V</text>
<text x="170.7" y="56.3">10%</text>
<text x="222.7" y="54.6">100V</text>
<text x="222.7" y="56.3">10%</text>
<text x="232.5" y="54.6">100V</text>
<text x="232.5" y="56.3">10%</text>
<text x="19.5" y="66">VCC_3.3V</text>
<text x="74.8" y="62.8">1%</text>
<text x="74.8" y="64.4">1/10W</text>
<text x="86.2" y="62.8">GND</text>
<text x="149.1" y="64.7">55</text>
<text x="165.8" y="61.1">GND</text>
<text x="206" y="60.8">PVDD</text>
<text x="227.6" y="64.4">GND</text>
<text x="128.1" y="66.3">2</text>
<text x="128.1" y="69.6">3</text>
<text x="149.1" y="71.2">54</text>
<text x="201.6" y="70.9">100V</text>
<text x="211.3" y="70.9">100V</text>
<text x="22.8" y="75.8">1%</text>
<text x="22.8" y="77.4">1/10W</text>
<text x="42.3" y="75.8">1%</text>
<text x="42.3" y="77.4">1/10W</text>
<text x="56.9" y="75.8">1%</text>
<text x="56.9" y="77.4">1/10W</text>
<text x="74.8" y="75.8">1%</text>
<text x="74.8" y="77.4">1/10W</text>
<text x="128.1" y="76.1">7</text>
<text x="149.1" y="74.4">29</text>
<text x="149.1" y="72.8">53</text>
<text x="201.6" y="72.5">10%</text>
<text x="211.3" y="72.5">10%</text>
<text x="69.9" y="83.9">GND</text>
<text x="94.3" y="83.9">GND</text>
<text x="102.4" y="82.3">5%</text>
<text x="102.4" y="80.3">1/10W</text>
<text x="121.9" y="79">50V</text>
<text x="121.9" y="80.6">10%</text>
<text x="127.3" y="79.3">14</text>
<text x="127.3" y="82.5">15</text>
<text x="149.1" y="79.3">52</text>
<text x="149.1" y="82.5">51</text>
<text x="167.4" y="79">50V</text>
<text x="167.4" y="80.6">10%</text>
<text x="206.5" y="80.6">GND</text>
<text x="261.7" y="80.6">VCC_5V</text>
<text x="127.3" y="85.8">16</text>
<text x="128.1" y="89">4</text>
<text x="149.1" y="89">49</text>
<text x="149.1" y="84.2">50</text>
<text x="225.9" y="87.9" transform="rotate(-90 225.9 87.9)">2</text>
<text x="232.1" y="84.2">1</text>
<text x="234.1" y="88.8">1.41A</text>
<text x="241.7" y="84.2">2</text>
<text x="128.1" y="92.3">5</text>
<text x="128.1" y="95.6">6</text>
<text x="149.1" y="95.6">13</text>
<text x="149.1" y="92.3">23</text>
<text x="225.9" y="95.9" transform="rotate(-90 225.9 95.9)">1</text>
<text x="229.2" y="93.6">2A</text>
<text x="229.2" y="95.3">100V</text>
<text x="248.7" y="92">16V</text>
<text x="248.7" y="93.6">20%</text>
<text x="258.5" y="92">25V</text>
<text x="258.5" y="93.6">10%</text>
<text x="268.2" y="92">50V</text>
<text x="268.2" y="93.6">10%</text>
<text x="76.4" y="101.8">5%</text>
<text x="128.1" y="100.4">9</text>
<text x="128.1" y="98.8">8</text>
<text x="149.1" y="98.8">27</text>
<text x="224.3" y="101.8">GND</text>
<text x="263.4" y="101.8">GND</text>
<text x="76.4" y="103.4">1/10W</text>
<text x="127.3" y="102.1">10</text>
<text x="127.3" y="103.7">11</text>
<text x="127.3" y="105.3">12</text>
<text x="127.3" y="106.9">17</text>
<text x="149.1" y="103.7">57</text>
<text x="149.1" y="102.1">28</text>
<text x="193.4" y="103.4">25V</text>
<text x="193.4" y="105">10%</text>
<text x="203.2" y="103.4">25V</text>
<text x="203.2" y="105">10%</text>
<text x="213" y="103.4">25V</text>
<text x="213" y="105">10%</text>
<text x="14.6" y="108.3">VCC_3.3V</text>
<text x="71.5" y="111.5">GND</text>
<text x="97.5" y="111.5">5%</text>
<text x="97.5" y="113.2">1/10W</text>
<text x="127.3" y="108.6">18</text>
<text x="127.3" y="110.2">19</text>
<text x="127.3" y="111.8">20</text>
<text x="127.3" y="113.4">21</text>
<text x="149.1" y="111.8">48</text>
<text x="156.1" y="108.3">GND</text>
<text x="182.1" y="111.5">50V</text>
<text x="182.1" y="113.2">10%</text>
<text x="198.3" y="111.5">GND</text>
<text x="226" y="109.9">VCC_3.3V</text>
<text x="32.5" y="118.8" transform="rotate(-90 32.5 118.8)">2</text>
<text x="92.7" y="119.7">GND</text>
<text x="117.1" y="116.4">VCC_3.3V</text>
<text x="127.3" y="115.1">22</text>
<text x="127.3" y="120">24</text>
<text x="149.1" y="120">44</text>
<text x="149.1" y="115.1">47</text>
<text x="149.1" y="116.7">46</text>
<text x="149.1" y="118.3">45</text>
<text x="24.4" y="124.5">530mA</text>
<text x="36.9" y="121.6">1</text>
<text x="127.3" y="121.6">25</text>
<text x="127.3" y="123.2">26</text>
<text x="149.1" y="123.2">43</text>
<text x="182.1" y="122.9">50V</text>
<text x="182.1" y="124.5">10%</text>
<text x="24.4" y="126.2">150V</text>
<text x="32.5" y="128.4" transform="rotate(-90 32.5 128.4)">3</text>
<text x="127.3" y="126.4">31</text>
<text x="149.1" y="131.3">39</text>
<text x="149.1" y="126.4">42</text>
<text x="149.1" y="128.1">41</text>
<text x="149.1" y="129.7">40</text>
<text x="37" y="136.2">1</text>
<text x="46.7" y="136.2">2</text>
<text x="56.9" y="137.5">5%</text>
<text x="56.9" y="135.9">1/10W</text>
<text x="127.3" y="132.9">30</text>
<text x="149.1" y="134.6">38</text>
<text x="182.1" y="134.3">50V</text>
<text x="182.1" y="135.9">10%</text>
<text x="39" y="140.8">30mA</text>
<text x="39" y="142.4">Vf = 2V</text>
<text x="60.2" y="142.4">GND</text>
<text x="127.3" y="139.4">33</text>
<text x="149.1" y="141.1">37</text>
<text x="149.1" y="142.7">36</text>
<text x="127.3" y="145.9">32</text>
<text x="149.1" y="144.3">35</text>
<text x="149.1" y="145.9">34</text>
<text x="32.5" y="153" transform="rotate(-90 32.5 153)">2</text>
<text x="36.9" y="155.7">1</text>
<text x="226" y="153.8">GND</text>
<text x="24.4" y="158.7">530mA</text>
<text x="24.4" y="160.3">150V</text>
<text x="104" y="160.3">VCC_3.3V</text>
<text x="121.9" y="160.3">VCC_3.3V</text>
<text x="32.5" y="162.6" transform="rotate(-90 32.5 162.6)">3</text>
<text x="110.6" y="170.1">50V</text>
<text x="110.6" y="171.7">10%</text>
<text x="207.3" y="168.4">D3 Engineering</text>
<text x="207.3" y="170.1">1057 E Henrietta Rd</text>
<text x="207.3" y="171.7">Rochester, NY 14623</text>
<text x="207.3" y="173.3">p. (585) 429-1550</text>
<text x="223" y="173.3">f. (585) 429-1551</text>
<text x="40.3" y="175.2">1</text>
<text x="49.9" y="175.2">2</text>
<text x="61.8" y="176.6">5%</text>
<text x="61.8" y="174.9">1/10W</text>
<text x="105.7" y="178.2">GND</text>
<text x="147.9" y="178.2">GND</text>
<text x="207.3" y="174.9">www.d3engineering.com</text>
<text x="207.3" y="178.2">D3 Engineering - TI - DRV8301/DRV8302 EVM - High Current</text>
<text x="42.3" y="181.1">Vf=2.1V</text>
<text x="42.3" y="183">20mA</text>
<text x="65" y="181.4">GND</text>
<text x="205.8" y="186">Size</text>
<text x="208.1" y="183">DRV8301</text>
<text x="212" y="186">CAGE Code</text>
<text x="268.7" y="186">R ev</text>
<text x="207.6" y="188.3">Custom</text>
<text x="214.6" y="188.3">3V6D5</text>
<text x="230.4" y="186.1">DWG NO</text>
<text x="231.3" y="188.3">&lt;Doc&gt;</text>
<text x="270.3" y="188.3">C1</text>
<text x="177.2" y="192.8">Friday, January 20, 2012</text>
<text x="205.8" y="192.2">Scale</text>
<text x="246.4" y="192.2">Sheet</text>
<text x="250.3" y="194.4">3</text>
<text x="262.8" y="193.8">of</text>
<text x="267.4" y="194.4">7</text>
</g>
<g font-size="1.5" fill="#000080">
<text x="169.1" y="28.6">R2</text>
<text x="175.6" y="28.6">NP</text>
<text x="183.7" y="28.6">R3</text>
<text x="190.2" y="28.6">NP</text>
<text x="86.2" y="30.2">R1</text>
<text x="86.2" y="31.9">205K_1%</text>
<text x="183.7" y="31.9">D2</text>
<text x="183.7" y="36.7">NP</text>
<text x="89.4" y="44.9">C1</text>
<text x="89.4" y="46.5">6800pF</text>
<text x="102.4" y="44.9">R4</text>
<text x="102.4" y="46.5">28.0K_1%</text>
<text x="53.7" y="53">TP2</text>
<text x="53.7" y="48.1">TP1</text>
<text x="74.8" y="48.1">R5</text>
<text x="74.8" y="49.7">0.0</text>
<text x="131.2" y="52.3">U1</text>
<text x="170.7" y="51.4">C4</text>
<text x="170.7" y="53">0.015uF</text>
<text x="222.7" y="51.4">C6</text>
<text x="222.7" y="53">2.2uF</text>
<text x="232.5" y="51.4">C5</text>
<text x="232.5" y="53">0.1uF</text>
<text x="74.8" y="59.5">R6</text>
<text x="95.9" y="54.6">C2</text>
<text x="95.9" y="56.3">39pF</text>
<text x="74.8" y="61.1">53.6K_1%</text>
<text x="201.6" y="67.6">C7</text>
<text x="201.6" y="69.3">2.2uF</text>
<text x="211.3" y="67.6">C8</text>
<text x="211.3" y="69.3">0.1uF</text>
<text x="22.8" y="72.5">R9</text>
<text x="22.8" y="74.1">10K_1%</text>
<text x="42.3" y="72.5">R10</text>
<text x="42.3" y="74.1">10K_1%</text>
<text x="56.9" y="72.5">R11</text>
<text x="56.9" y="74.1">10K_1%</text>
<text x="74.8" y="72.5">R7</text>
<text x="74.8" y="74.1">10K_1%</text>
<text x="102.4" y="73.3">R8</text>
<text x="102.4" y="78.4">1</text>
<text x="115.4" y="79">C3</text>
<text x="115.4" y="80.6">0.022uF</text>
<text x="160.9" y="79">C9</text>
<text x="160.9" y="80.6">0.1uF</text>
<text x="234.1" y="80.6">L1</text>
<text x="42.2" y="84.7">TP3</text>
<text x="234.1" y="87.1">33uH</text>
<text x="248.8" y="88.8">C11</text>
<text x="258.5" y="88.8">C12</text>
<text x="268.2" y="88.8">C13</text>
<text x="40.6" y="90.4">TP-LOOP-ORANGE</text>
<text x="229.2" y="90.4">D1</text>
<text x="229.2" y="92">CDBB2100-G</text>
<text x="248.7" y="90.4">47uF</text>
<text x="258.5" y="90.4">1uF</text>
<text x="268.2" y="90.4">0.1uF</text>
<text x="76.4" y="100.1">1K</text>
<text x="76.4" y="98.5">R12</text>
<text x="193.4" y="100.1">C15</text>
<text x="193.4" y="101.8">1uF</text>
<text x="203.2" y="100.1">C14</text>
<text x="203.2" y="101.8">2.2uF</text>
<text x="213" y="100.1">C10</text>
<text x="213" y="101.8">1uF</text>
<text x="97.5" y="108.3">R13</text>
<text x="97.5" y="109.9">1K</text>
<text x="175.6" y="113.2">0.1uF</text>
<text x="175.6" y="111.5">C16</text>
<text x="230.8" y="119.7">NP</text>
<text x="230.9" y="118">R40</text>
<text x="242.2" y="118">R42</text>
<text x="242.2" y="119.7">NP</text>
<text x="253.6" y="118">R44</text>
<text x="253.6" y="119.7">NP</text>
<text x="265" y="118">R46</text>
<text x="265" y="119.7">NP</text>
<text x="24.4" y="121.3">Q1</text>
<text x="24.4" y="122.9">Si2325</text>
<text x="175.6" y="124.5">0.1uF</text>
<text x="175.6" y="122.9">C17</text>
<text x="39.8" y="134.5">LED6</text>
<text x="48.8" y="135.9">R14</text>
<text x="48.8" y="137.5">330</text>
<text x="175.6" y="135.9">0.1uF</text>
<text x="175.6" y="134.3">C18</text>
<text x="39" y="139.1">RED</text>
<text x="229.2" y="140.8">R41</text>
<text x="229.2" y="142.4">NP</text>
<text x="242.2" y="140.8">R43</text>
<text x="242.2" y="142.4">NP</text>
<text x="253.6" y="140.8">R45</text>
<text x="253.6" y="142.4">NP</text>
<text x="265" y="140.8">R47</text>
<text x="265" y="142.4">NP</text>
<text x="24.4" y="155.4">Q2</text>
<text x="130" y="150.5">DRV8301</text>
<text x="24.4" y="157">Si2325</text>
<text x="110.6" y="166.8">C72</text>
<text x="126.8" y="165.2">R132</text>
<text x="136.5" y="165.2">0.0</text>
<text x="42.3" y="172.5">LED5</text>
<text x="110.6" y="168.4">0.1uF</text>
<text x="151.2" y="171.7">0.1uF</text>
<text x="151.2" y="170.1">C73</text>
<text x="42.3" y="179.2">YELLOW</text>
<text x="53.7" y="176.6">330</text>
<text x="53.7" y="174.9">R15</text>
</g>
<g font-size="1.5" fill="#004080">
<text x="58.5" y="54">1</text>
<text x="58.5" y="49.1">1</text>
<text x="130.9" y="58.8">RT_CLK</text>
<text x="140.1" y="65.3">EN_BUCK</text>
<text x="142.3" y="60.5">SS_TR</text>
<text x="130.9" y="67">COMP</text>
<text x="130.9" y="70.2">VSENSE</text>
<text x="142.2" y="71.9">PVDD3</text>
<text x="130.9" y="76.7">DTC</text>
<text x="142.2" y="75.1">PVDD1</text>
<text x="142.2" y="73.5">PVDD2</text>
<text x="130.9" y="80">CP1</text>
<text x="130.9" y="83.2">CP2</text>
<text x="141.4" y="80">BST_BK</text>
<text x="144.2" y="83.2">PH1</text>
<text x="43.9" y="88.1">1</text>
<text x="130.9" y="89.7">PWRGD VDD_SPI/BIAS</text>
<text x="130.9" y="86.5">EN_GATE</text>
<text x="145.1" y="84.9">PH</text>
<text x="130.9" y="93">OCTW</text>
<text x="142.9" y="93">DVDD</text>
<text x="130.9" y="96.2">FAULT</text>
<text x="130.9" y="99.5">SCS/M_PWM</text>
<text x="130.9" y="101.1">SDI/M_OC</text>
<text x="142.8" y="96.2">GVDD</text>
<text x="143" y="99.5">AVDD</text>
<text x="130.9" y="102.7">SDO/GAIN</text>
<text x="130.9" y="104.4">SCLK/OC_ADJ</text>
<text x="130.9" y="106">DC_CAL</text>
<text x="130.9" y="107.6">INH_A</text>
<text x="142.8" y="102.7">AGND</text>
<text x="143.1" y="104.4">PPAD</text>
<text x="130.9" y="109.2">INL_A</text>
<text x="130.9" y="110.9">INH_B</text>
<text x="130.9" y="112.5">INL_B</text>
<text x="142.4" y="112.5">BST_A</text>
<text x="130.9" y="114.1">INH_C</text>
<text x="130.9" y="115.7">INL_C</text>
<text x="143.1" y="115.7">GH_A</text>
<text x="143.2" y="117.4">SH_A</text>
<text x="143.3" y="119">GL_A</text>
<text x="130.9" y="120.6">REF</text>
<text x="130.9" y="122.2">S01</text>
<text x="130.9" y="123.9">S02</text>
<text x="142.4" y="123.9">BST_B</text>
<text x="143.5" y="120.6">SL_A</text>
<text x="130.9" y="127.1">SN2</text>
<text x="143.1" y="127.1">GH_B</text>
<text x="143.2" y="128.8">SH_B</text>
<text x="143.3" y="130.4">GL_B</text>
<text x="143.5" y="132">SL_B</text>
<text x="130.9" y="133.6">SP2</text>
<text x="142.3" y="135.3">BST_C</text>
<text x="130.9" y="140.1">SN1</text>
<text x="143" y="141.8">GH_C</text>
<text x="143.2" y="143.4">SH_C</text>
<text x="130.9" y="146.6">SP1</text>
<text x="143.2" y="145">GL_C</text>
<text x="143.4" y="146.6">SL_C</text>
</g>
<g font-size="1.5" fill="#f00">
<text x="57.7" y="86.2">[5]</text>
<text x="60.5" y="86.2">EN_GATE</text>
<text x="81.6" y="88.8">PWRGD</text>
<text x="153.1" y="88.8">VDD_SPI/BIAS</text>
<text x="7.3" y="95.9">[5]</text>
<text x="10.1" y="95.9">FAULTn</text>
<text x="25.2" y="92.7">[5]</text>
<text x="28" y="92.7">OCTWn</text>
<text x="106.5" y="100.8">[5]</text>
<text x="106.5" y="99.2">[5]</text>
<text x="109.2" y="100.8">SDI</text>
<text x="109.2" y="99.2">/SCS</text>
<text x="80.5" y="105.7">[5]</text>
<text x="83.2" y="105.7">DC_CAL</text>
<text x="104.9" y="107.3">[5]</text>
<text x="106.5" y="104.1">[5]</text>
<text x="106.5" y="102.4">[5]</text>
<text x="107.6" y="107.3">PWM_AH</text>
<text x="109.2" y="104.1">SCLK</text>
<text x="109.3" y="102.4">SDO</text>
<text x="104.9" y="112.2">[5]</text>
<text x="104.9" y="113.8">[5]</text>
<text x="104.9" y="110.6">[5]</text>
<text x="104.9" y="108.9">[5]</text>
<text x="107.6" y="112.2">PWM_BL</text>
<text x="107.6" y="113.8">PWM_CH</text>
<text x="107.6" y="110.6">PWM_BH</text>
<text x="107.6" y="108.9">PWM_AL</text>
<text x="104.9" y="115.4">[5]</text>
<text x="107.6" y="115.4">PWM_CL</text>
<text x="167.4" y="115.4">GH_A [7]</text>
<text x="167.4" y="118.7">GL_A</text>
<text x="172.3" y="118.7">[7]</text>
<text x="196.7" y="117.1">SH_A [7]</text>
<text x="105.8" y="121.9">[5,6] S01</text>
<text x="105.8" y="123.5">[5,6] S02</text>
<text x="167.4" y="120.3">SL_A</text>
<text x="172.3" y="120.3">[7]</text>
<text x="107.3" y="126.8">[7]</text>
<text x="110.9" y="126.8">SN2</text>
<text x="167.4" y="126.8">GH_B [7]</text>
<text x="167.4" y="130">GL_B</text>
<text x="167.4" y="131.7">SL_B</text>
<text x="172.3" y="131.7">[7]</text>
<text x="172.3" y="130">[7]</text>
<text x="196.7" y="128.4">SH_B [7]</text>
<text x="213.8" y="131.7">[5]</text>
<text x="213.8" y="128.4">[5]</text>
<text x="216.5" y="131.7">SDI</text>
<text x="216.5" y="128.4">/SCS</text>
<text x="107.3" y="133.3">[7]</text>
<text x="110.9" y="133.3">SP2</text>
<text x="213.8" y="134.9">[5]</text>
<text x="216.6" y="134.9">SDO</text>
<text x="107.3" y="139.8">[7]</text>
<text x="110.9" y="139.8">SN1</text>
<text x="167.4" y="141.4">GH_C [7]</text>
<text x="196.7" y="143.1">SH_C [7]</text>
<text x="213.8" y="138.2">[5]</text>
<text x="216.5" y="138.2">SCLK</text>
<text x="107.3" y="146.3">[7]</text>
<text x="110.9" y="146.3">SP1</text>
<text x="167.4" y="144.7">GL_C [7]</text>
<text x="167.4" y="146.3">SL_C</text>
<text x="172.3" y="146.3">[7]</text>
<text x="140.1" y="165.2">VDD_SPI/BIAS</text>
</g>
<g font-size="1.2">
<text x="28.9" y="18.8">5</text>
<text x="83.5" y="18.8">4</text>
<text x="138.2" y="18.8">3</text>
<text x="192.8" y="18.8">2</text>
<text x="247.4" y="18.8">1</text>
<text x=".4" y="42.1">D</text>
<text x="275.1" y="42.1">D</text>
<text x=".4" y="86">C</text>
<text x="275.1" y="86">C</text>
<text x=".4" y="129.9">B</text>
<text x="275.1" y="129.9">B</text>
<text x=".4" y="173.8">A</text>
<text x="275.1" y="173.8">A</text>
<text x="28.9" y="196">5</text>
<text x="83.5" y="196">4</text>
<text x="138.2" y="196">3</text>
<text x="192.8" y="196">2</text>
<text x="247.4" y="196">1</text>
</g>
</svg>
